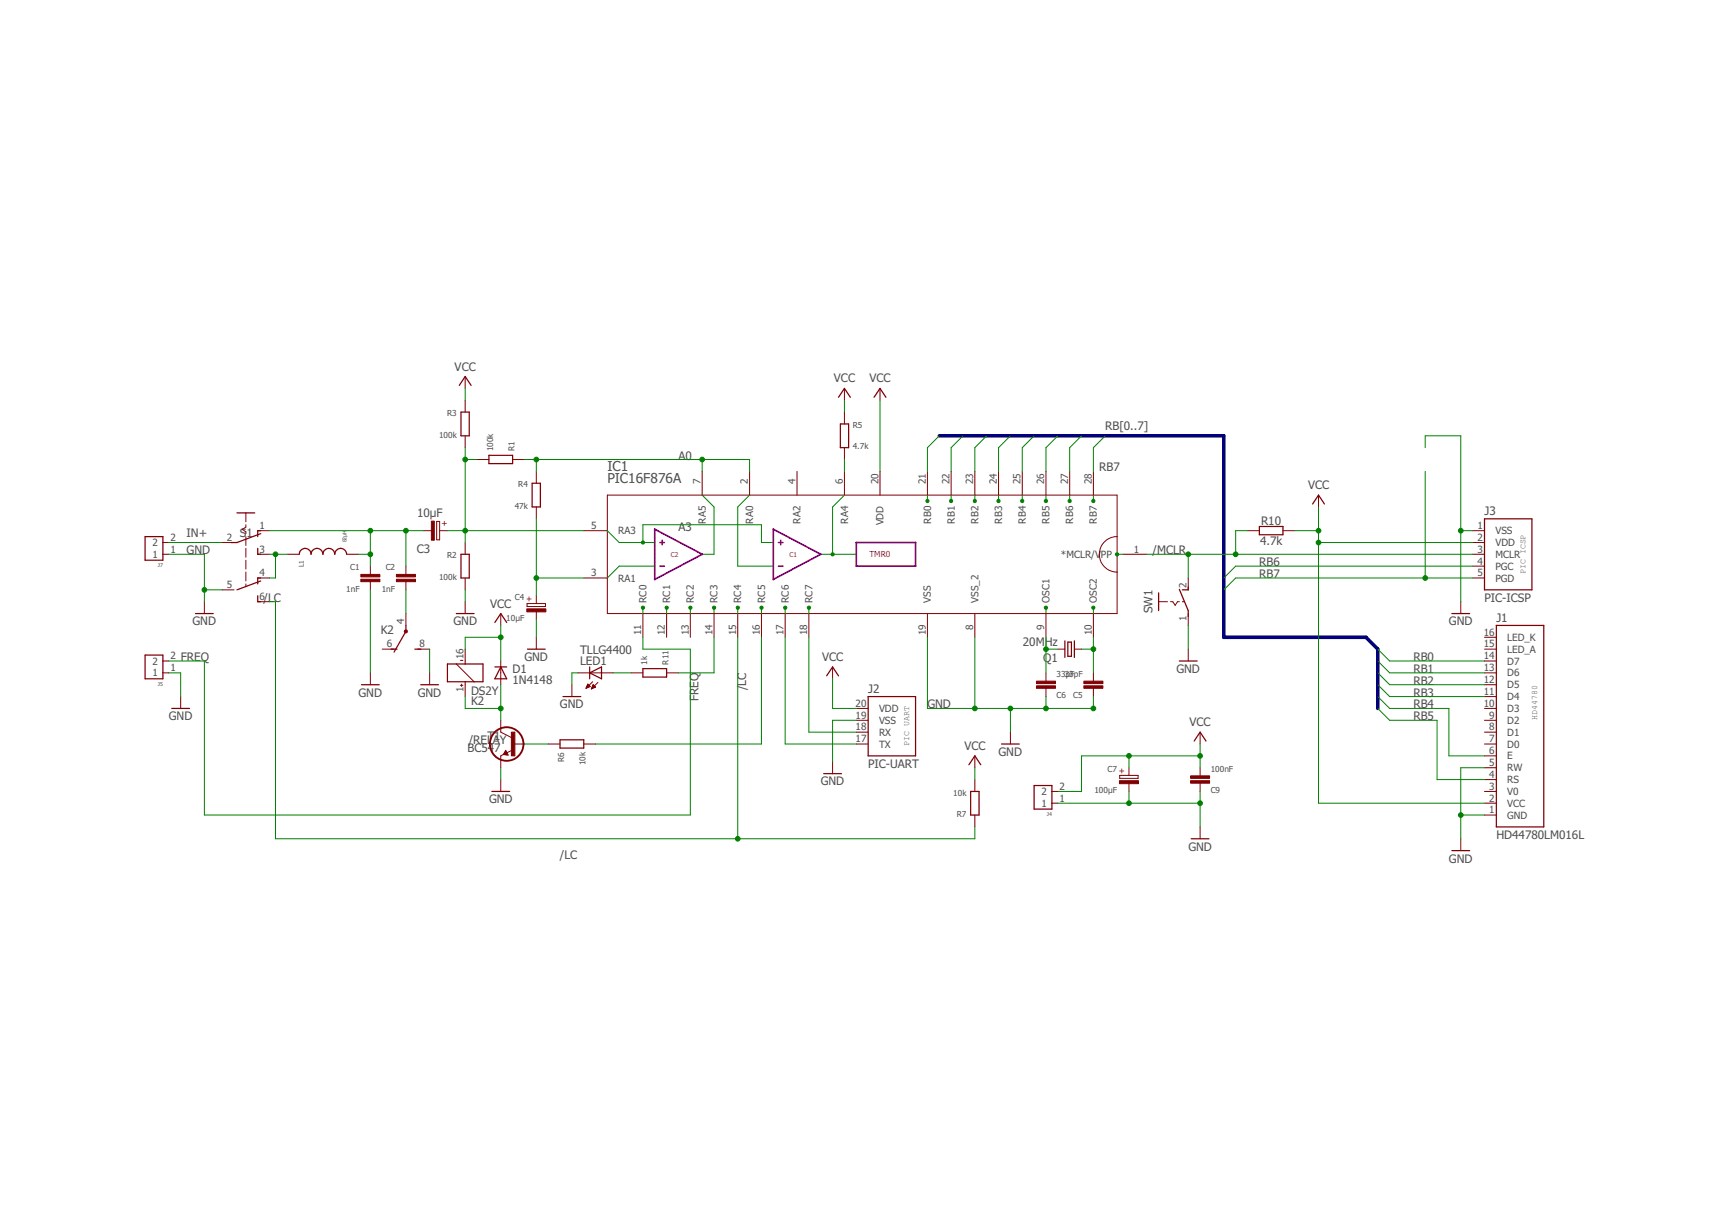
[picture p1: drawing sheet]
<svg xmlns="http://www.w3.org/2000/svg" width="297mm" height="210mm" viewBox="0 0 297 210" stroke-linecap="round" stroke-linejoin="round" font-family="sans-serif">
<g fill="none" stroke="#800000" stroke-width=".17">
<path d="M79.7 64.5v2M79.7 68.6v2M79.7 74.7v2M81.8 78.7h2M87.9 78.7h2M144.7 66.5v2.1M144.7 70.6v2M144.7 76.7v2M150.8 66.5v2.1M27.9 95h1M27.9 93h1M38.1 93h2"/>
<path d="M42.1 87.9v1.5M42.1 89.9v.4l-.6 .4 .6 .4v.3M42.1 91.9v1.6M42.1 94v1.5M42.1 96v1.5M42.1 98v1.5M44.2 90.9h2M44.2 95h2M44.2 99h2M49.3 95h2M59.4 95h2M63.5 97v1.4"/>
<path d="M63.5 99.7v1.4M69.6 97v1.4M69.6 99.7v1.4M72.6 90.9h1.4M74.8 89.3h.6v3.2h-.6zM75.4 90.9h1.3M79.7 93v2M79.7 99v2.1M91.9 80.8v2M91.9 86.9v2M100.1 90.9h4M100.1 99h4"/>
<path d="M104.1 84.8h87.4v20.3h-87.4zM120.4 80.8v4M128.5 80.8v4M136.6 80.8v4M144.7 80.8v4M150.8 80.8v4M159 80.8v4M163 80.8v4M167.1 80.8v4M171.2 80.8v4M175.2 80.8v4M179.3 80.8v4"/>
<path d="M183.3 80.8v4M187.4 80.8v4M191.5 91.9a3 3 0 0 0-3.1 3.1 3 3 0 0 0 3.1 3M192.5 95h4.1M203.7 99v2.1M213.8 90.9h2.1M219.9 90.9h2M226 84.8v2.1M252.4 90.9h2M252.4 95h2M252.4 93h2M252.4 99h2"/>
<path d="M252.4 97h2M27.9 115.3h1M27.9 113.3h1M31 119.4v2M35 103.1v2M38.1 101.1h2M42.1 100.1v.5M44.2 103.1h2M63.5 115.3v2M65.5 111.2h2M69.6 105.1v2.1M71.6 111.2h2"/>
<path d="M73.6 115.3v2M78.2 113.8l3.1 3M78.9 117.4h.4M78.9 113.2h.4M79.1 117.2v.4M79.7 103.1v2M79.7 111.2v2.6M79.7 116.8v2.6M85.8 105.1v2.1M85.8 113.3v4M90.3 103.4h3.2v.5h-3.2zM91.9 102.1v1.3"/>
<path d="M91.9 104.7v1.5M91.9 109.2v2M98 117.3v2.1M99 115.3h6.1M100.5 117.9h.1M100.5 117.8h.2M100.5 117.7h.4M100.6 117.6h.5M100.6 117.5h.5M100.6 117.5h.4M100.7 117.4h.2M100.7 117.3h.1"/>
<path d="M100.8 117.2l.4 .4-.7 .3zM101.4 118h.1M101.4 117.9h.3M101.5 117.8h.4M101.5 117.7h.6M101.5 117.6h.5M101.6 116.8l-1.1 1.1M101.6 117.5h.3M101.6 117.5h.2M101.6 117.4h.1M102.1 117.7l-.7 .3M102.1 117.7l-.4-.4-.3 .7"/>
<path d="M102.5 116.9l-1.1 1.1M108.2 115.3h2M110.2 105.1v4.1M114.3 115.3h2M114.3 105.1v4.1M118.3 105.1v4.1M122.4 105.1v4.1M126.4 105.1v4.1M130.5 105.1v4.1M134.6 105.1v4.1M138.6 105.1v4.1M142.7 114.3v2"/>
<path d="M159 105.1v4.1M167.1 105.1v4.1M179.3 105.1v4.1M179.3 115.3v1.4M179.3 117.9v1.5M181.3 111.2h1.2M184.1 111.2h1.3M187.4 105.1v4.1M187.4 115.3v1.4M187.4 117.9v1.5M198.6 103.1h1.5M200.6 103.1h.4l.4 .6 .4-.6h.3"/>
<path d="M202.6 103.1h.5M203.7 105.1v2.1M203.7 111.2v2.1M250.4 103.1v2M254.4 111.2h2.1M254.4 115.3h2.1M254.4 113.3h2.1M254.4 117.3h2.1M254.4 119.4h2.1M254.4 109.2h2.1M85.8 123.4v2.1l2 .9M85.8 133.6v2"/>
<path d="M86.3 129.3l-.5 .2v2.1M86.7 128.6l.4 .8-.8-.1zM87.6 128.6l-1.3 .7M87.9 127.5h2M94 127.5h2M100.1 127.5h2M142.7 130.5v2.1M146.8 127.5h2M146.8 121.4h2M146.8 123.4h2M146.8 125.5h2M167.1 129.5v2.1"/>
<path d="M167.1 133.6v2M167.1 139.7v2M173.2 125.5v2M180.3 135.6h1M180.3 137.6h1M191.9 132.9h3.2v.5h-3.2zM193.5 131.6v1.3M193.5 134.2v1.4M205.7 125.5v2M205.7 131.6v1.4M205.7 134.2v1.4M254.4 127.5h2.1"/>
<path d="M254.4 135.6h2.1M254.4 137.6h2.1M254.4 121.4h2.1M254.4 123.4h2.1M254.4 125.5h2.1M254.4 133.6h2.1M254.4 139.7h2.1M254.4 129.5h2.1M254.4 131.6h2.1M205.7 141.7v2M250.4 143.7v2.1"/>
</g>
<g fill="none" stroke="#800000" stroke-width=".21">
<path d="M78.7 66l1-1.5 1.1 1.5M79 70.6h1.4v4.1h-1.4zM83.8 78h4.1v1.4h-4.1zM143.7 68.1l1-1.6 1.1 1.6M144 72.6h1.5v4.1h-1.5zM149.8 68.1l1-1.6 1 1.6M24.9 91.9h3v4.1h-3zM40.6 87.9h3.1M44.2 94v1h.5M44.7 99h-.5v1.1M44.7 91.4l-4.1 1.6h-1M44.7 90.9h-.5v1"/>
<path d="M44.7 99.5l-4.1 1.6M51.3 95a1.02 1.02 0 0 1 1-1 1.02 1.02 0 0 1 1 1 1.02 1.02 0 0 1 1-1 1.02 1.02 0 0 1 1.1 1 1.02 1.02 0 0 1 1-1 1.02 1.02 0 0 1 1 1 1.02 1.02 0 0 1 1-1 1.02 1.02 0 0 1 1 1M79 95h1.4v4h-1.4zM91.2 82.8h1.4v4.1h-1.4zM215.9 90.2h4v1.4h-4zM225 86.4l1-1.6 1 1.6M254.4 88.9h8.2v12.2h-8.2zM24.9 112.2h3v4.1h-3zM33.5 105.1h3.1M44.2 102.1v1h.5M62 117.3h3M67 111.2h1.1"/>
<path d="M69.6 107.2v1l-2.1 3.5M71.1 111.2h1M72.1 117.3h3.1M76.7 113.8h6.1v3h-6.1zM78.2 105.1h3.1M84.8 114.3h2M84.8 106.7l1-1.6 1 1.6M85.8 114.3l1 2h-2zM90.4 111.2h3.1M96.5 119.4h3M101.1 115.3l2-1v2zM101.1 114.3v2"/>
<path d="M110.2 114.6h4.1v1.4h-4.1zM141.7 115.8l1-1.5 1 1.5M148.8 119.4h8.1v10.1h-8.1zM182.5 109.8v2.8M183 110h.6v2.5h-.6zM184.1 109.8v2.8M198.6 101.6v3M202.1 113.3h3.1M202.1 101l1.6 3.6v1M203.7 100.6v.5h-1.1M248.9 105.1h3M256.5 107.2h8.1v34.5h-8.1z"/>
<path d="M29.4 121.4h3.1M84.3 135.6h3.1M86.7 128.8l.2 .4h-.3l.1-.2M96 126.8h4.1v1.4h-4.1zM141.2 132.6h3M166.1 131l1-1.5 1 1.5M166.4 135.6h1.4v4.1h-1.4zM171.7 127.5h3M177.2 134.6h3.1v4h-3.1zM204.7 127l1-1.5 1 1.5M204.2 143.7h3M248.9 145.8h3"/>
</g>
<g fill="#800000" stroke="#800000" stroke-width=".17">
<path d="M61.8 99.3h3.3v.4h-3.3z"/>
<path d="M61.8 98.4h3.3v.4h-3.3z"/>
<path d="M67.9 99.3h3.3v.4h-3.3z"/>
<path d="M67.9 98.4h3.3v.4h-3.3z"/>
<path d="M73.9 89.3h.5v3.3h-.5z"/>
<path d="M90.3 104.3h3.3v.5h-3.3z"/>
<path d="M185.8 116.7h3.2v.4h-3.2z"/>
<path d="M185.8 117.5h3.2v.4h-3.2z"/>
<path d="M177.7 116.7h3.2v.4h-3.2z"/>
<path d="M177.7 117.5h3.2v.4h-3.2z"/>
<path d="M191.9 133.8h3.2v.5h-3.2z"/>
<path d="M204.1 132.9h3.2v.5h-3.2z"/>
<path d="M204.1 133.8h3.2v.4h-3.2z"/>
<path d="M87.7 125.5h.5v4h-.5z"/>
</g>
<path d="M86.7 128.8l-.3 .4 .5 .1" fill="none" stroke="#800000" stroke-width=".25"/>
<circle cx="86.8" cy="127.5" r="2.88" fill="none" stroke="#800000" stroke-width=".32"/>
<circle cx="69.6" cy="108.2" r=".27" fill="#800000" stroke="#800000" stroke-width=".17"/>
<path d="M161 74.7h48.8v34.5h24.3l2.1 2v10.2" fill="none" stroke="#000080" stroke-width=".61"/>
<g fill="none" stroke="#008000" stroke-width=".17">
<path d="M79.7 66.5v2.1M79.7 76.7v16.3M79.7 78.7h2.1M89.9 78.7h38.6v2.1M91.9 78.7v2.1M120.4 78.7v2.1M144.7 68.6v2M144.7 78.7v2.1M150.8 68.6v12.2M161 74.7l-2 2v4.1M165.1 74.7l-2.1 2v4.1M169.1 74.7l-2 2v4.1"/>
<path d="M173.2 74.7l-2 2v4.1M177.2 74.7l-2 2v4.1M181.3 74.7l-2 2v4.1M185.4 74.7l-2.1 2v4.1M189.4 74.7l-2 2v4.1M244.3 76.7v-2h6.1v28.4M28.9 95h6.1v8.1M28.9 93h9.2M46.2 95h3.1M46.2 90.9h26.4M47.2 95v4h-1M61.4 95h2.1"/>
<path d="M63.5 90.9v6.1M69.6 90.9v6.1M76.7 90.9h23.4M91.9 88.9v13.2M91.9 99h8.2M104.1 90.9l2 2.1h6.1M110.2 93v-3.1h20.3v3.1h2M112.2 97h-6.1l-2 2M120.4 84.8l2 2.1v8.1h-2M128.5 84.8l-2.1 2.1v10.1h6.1M140.7 95h6.1M144.7 84.8l-2 2.1v8.1"/>
<path d="M159 84.8v1.1M163 84.8v1.1M167.1 84.8v1.1M171.2 84.8v1.1M175.2 84.8v1.1M179.3 84.8v1.1M183.3 84.8v1.1M187.4 84.8v1.1M191.5 95h1M196.6 95h55.8M203.7 95v4M213.8 90.9h-2v4.1"/>
<path d="M221.9 90.9h4.1M226 93h26.4M226 86.9v50.7h28.4M244.3 80.8v18.2M250.4 90.9h2M252.4 97h-40.6l-2 2M252.4 99h-40.6l-2 2.1M28.9 115.3h2.1v4.1M35 101.1h3.1M46.2 103.1h1v40.6h119.9v-2M63.5 101.1v14.2M69.6 101.1v4"/>
<path d="M73.6 111.2v4.1M79.7 101.1v2M79.7 119.4v2h6.1M85.8 109.2h-6.1v2M85.8 107.2v6.1M85.8 117.3v6.1M91.9 106.2v3M99 115.3h-1v2M105.1 115.3h3.1M110.2 104.1v1M110.2 109.2v2h8.1v28.5h-83.3v-26.4h-6.1M114.3 104.1v1"/>
<path d="M118.3 104.1v1M122.4 104.1v1M122.4 109.2v6.1h-6.1M126.4 104.1v1M126.4 109.2v34.5M130.5 104.1v1M130.5 109.2v18.3h-28.4M134.6 104.1v1M134.6 109.2v18.3h12.2M138.6 104.1v1M138.6 109.2v16.3h8.2M142.7 116.3v5.1h4.1"/>
<path d="M159 109.2v12.2h28.4v-2M167.1 109.2v12.2M179.3 104.1v1M179.3 109.2v6.1M179.3 119.4v2M179.3 111.2h2M185.4 111.2h2M187.4 104.1v1M187.4 109.2v6.1M203.7 107.2v4M236.2 113.3l2 2h16.2M236.2 119.4l2 2h10.1v8.1h6.1"/>
<path d="M236.2 111.2l2 2.1h16.2M236.2 115.3l2 2h16.2M236.2 117.3l2 2.1h16.2M85.8 131.6v2M89.9 127.5h4.1M146.8 123.4h-4.1v7.1M167.1 131.6v2M173.2 121.4v4.1M181.3 137.6h24.4M193.5 129.5v2.1M193.5 135.6v2M205.7 127.5v4.1"/>
<path d="M205.7 135.6v6.1M205.7 129.5h-20.3v6.1h-4.1M236.2 121.4l2 2h8.1v10.2h8.1M250.4 139.7h4M254.4 131.6h-4v12.1"/>
</g>
<g fill="#008000" stroke="#008000" stroke-width=".17">
<path d="M166.9 85.6h.4v.4h-.4z" fill-rule="evenodd"/>
<path d="M162.8 85.6h.4v.4h-.4z" fill-rule="evenodd"/>
<circle cx="110.2" cy="93" r=".29"/>
<circle cx="142.7" cy="95" r=".29"/>
<circle cx="179.3" cy="104.1" r=".29"/>
<circle cx="187.4" cy="104.1" r=".29"/>
<circle cx="191.5" cy="95" r=".29"/>
<circle cx="183.3" cy="85.8" r=".29"/>
<circle cx="179.3" cy="85.8" r=".29"/>
<circle cx="175.2" cy="85.8" r=".29"/>
<circle cx="171.1" cy="85.8" r=".29"/>
<circle cx="159" cy="85.8" r=".29"/>
<circle cx="187.4" cy="85.8" r=".29"/>
<circle cx="114.3" cy="104.1" r=".29"/>
<circle cx="118.3" cy="104.1" r=".29"/>
<circle cx="122.4" cy="104.1" r=".29"/>
<circle cx="126.5" cy="104.1" r=".29"/>
<circle cx="130.5" cy="104.1" r=".29"/>
<circle cx="134.6" cy="104.1" r=".29"/>
<circle cx="138.7" cy="104.1" r=".29"/>
<circle cx="110.2" cy="104.1" r=".29"/>
<circle cx="79.7" cy="78.7" r=".4"/>
<circle cx="79.7" cy="90.9" r=".4"/>
<circle cx="69.6" cy="90.9" r=".4"/>
<circle cx="63.5" cy="90.9" r=".4"/>
<circle cx="63.5" cy="95" r=".4"/>
<circle cx="91.9" cy="78.7" r=".4"/>
<circle cx="120.4" cy="78.7" r=".4"/>
<circle cx="91.9" cy="99" r=".4"/>
<circle cx="193.5" cy="137.6" r=".4"/>
<circle cx="205.7" cy="137.6" r=".4"/>
<circle cx="250.4" cy="90.9" r=".4"/>
<circle cx="35" cy="101.1" r=".4"/>
<circle cx="250.4" cy="139.7" r=".4"/>
<circle cx="167.1" cy="121.4" r=".4"/>
<circle cx="187.4" cy="121.4" r=".4"/>
<circle cx="179.3" cy="121.4" r=".4"/>
<circle cx="173.2" cy="121.4" r=".4"/>
<circle cx="47.2" cy="95" r=".4"/>
<circle cx="179.3" cy="111.2" r=".4"/>
<circle cx="187.4" cy="111.2" r=".4"/>
<circle cx="226" cy="93" r=".4"/>
<circle cx="226" cy="90.9" r=".4"/>
<circle cx="85.8" cy="109.2" r=".4"/>
<circle cx="205.7" cy="129.5" r=".4"/>
<circle cx="193.5" cy="129.5" r=".4"/>
<circle cx="126.4" cy="143.7" r=".4"/>
<circle cx="85.8" cy="121.4" r=".4"/>
<circle cx="211.8" cy="95" r=".4"/>
<circle cx="203.7" cy="95" r=".4"/>
<circle cx="244.3" cy="99" r=".4"/>
</g>
<g fill="#800080" stroke="#800080" stroke-width=".17">
<path d="M112.2 90.6l8.2 4.3v.1l-8.2-4.3z"/>
<path d="M112.2 90.6v8.8z"/>
<path d="M112.2 99.3l8.2-4.4v.1l-8.2 4.4z"/>
<path d="M113.1 92.9l.8 .1z"/>
<path d="M113.5 92.6v.8z"/>
<path d="M132.5 90.6l8.2 4.3v.1l-8.2-4.3z"/>
<path d="M132.5 90.7h.1v8.7z"/>
<path d="M132.5 99.3l8.2-4.4v.1l-8.2 4.4z"/>
<path d="M146.7 92.9l.1 4.2z"/>
<path d="M146.7 96.9l10.3 .1-10.3 .1z"/>
<path d="M156.9 92.9l.1 4.2z"/>
<path d="M146.7 92.9l10.3 .1h-10.3z"/>
<path d="M113.1 97h.8z"/>
<path d="M133.4 92.9l.8 .1z"/>
<path d="M133.8 92.6v.8z"/>
<path d="M133.4 97h.8z"/>
</g>
<g font-size="2.3" fill="#505050">
<text x="104.1" y="82.8">PIC16F876A</text>
<text x="104.1" y="80.8">IC1</text>
</g>
<g font-size="2" fill="#505050">
<text x="77.9" y="63.5">VCC</text>
<text x="142.9" y="65.5">VCC</text>
<text x="149" y="65.5">VCC</text>
<text x="189.4" y="73.7">RB[0..7]</text>
<text x="116.3" y="78.7">A0</text>
<text x="188.4" y="80.8">RB7</text>
<text x="224.2" y="83.8">VCC</text>
<text x="71.5" y="88.5">10μF</text>
<text x="216.1" y="89.9">R10</text>
<text x="254.4" y="88.3">J3</text>
<text x="32" y="95">GND</text>
<text x="32" y="91.9">IN+</text>
<text x="41.1" y="91.9">S1</text>
<text x="71.4" y="94.8">C3</text>
<text x="116.3" y="90.9">A3</text>
<text x="197.6" y="95">/MCLR</text>
<text x="216" y="93.4">4.7k</text>
<text x="215.8" y="97">RB6</text>
<text x="215.8" y="99">RB7</text>
<text x="33" y="107.2">GND</text>
<text x="45.2" y="103.1">/LC</text>
<text x="77.7" y="107.2">GND</text>
<text x="84" y="104.1">VCC</text>
<text x="197.6" y="105.1" transform="rotate(-90 197.6 105.1)">SW1</text>
<text x="248.4" y="107.2">GND</text>
<text x="254.4" y="103.1">PIC-ICSP</text>
<text x="256.5" y="106.6">J1</text>
<text x="31" y="113.3">FREQ</text>
<text x="65.3" y="108.6">K2</text>
<text x="89.9" y="113.3">GND</text>
<text x="99.4" y="112.1">TLLG4400</text>
<text x="99.4" y="113.9">LED1</text>
<text x="140.9" y="113.3">VCC</text>
<text x="175.3" y="110.6">20MHz</text>
<text x="178.8" y="113.5">Q1</text>
<text x="242.3" y="113.3">RB0</text>
<text x="61.4" y="119.4">GND</text>
<text x="71.6" y="119.4">GND</text>
<text x="80.7" y="119">DS2Y</text>
<text x="87.9" y="117.1">1N4148</text>
<text x="87.9" y="115.3">D1</text>
<text x="127.9" y="118.3" transform="rotate(-90 127.9 118.3)">/LC</text>
<text x="148.8" y="118.7">J2</text>
<text x="201.6" y="115.3">GND</text>
<text x="242.3" y="117.3">RB2</text>
<text x="242.3" y="119.4">RB3</text>
<text x="242.3" y="115.3">RB1</text>
<text x="28.9" y="123.4">GND</text>
<text x="80.7" y="120.8">K2</text>
<text x="96" y="121.4">GND</text>
<text x="119.7" y="120.1" transform="rotate(-90 119.7 120.1)">FREQ</text>
<text x="159" y="121.4">GND</text>
<text x="203.9" y="124.4">VCC</text>
<text x="242.3" y="121.4">RB4</text>
<text x="242.3" y="123.4">RB5</text>
<text x="80.1" y="128.9">BC547</text>
<text x="80.3" y="127.5">/RELAY</text>
<text x="83.6" y="126.9">T1</text>
<text x="148.8" y="131.5">PIC-UART</text>
<text x="165.3" y="128.5">VCC</text>
<text x="171.2" y="129.5">GND</text>
<text x="83.8" y="137.6">GND</text>
<text x="140.7" y="134.6">GND</text>
<text x="256.5" y="143.7">HD44780LM016L</text>
<text x="96" y="147.2">/LC</text>
<text x="203.7" y="145.8">GND</text>
<text x="248.4" y="147.8">GND</text>
</g>
<g font-size="1.7" fill="#505050">
<text x="120.1" y="83" transform="rotate(-90 120.1 83)">7</text>
<text x="128.2" y="83" transform="rotate(-90 128.2 83)">2</text>
<text x="136.3" y="83" transform="rotate(-90 136.3 83)">4</text>
<text x="144.5" y="83" transform="rotate(-90 144.5 83)">6</text>
<text x="150.6" y="83" transform="rotate(-90 150.6 83)">20</text>
<text x="158.7" y="83" transform="rotate(-90 158.7 83)">21</text>
<text x="162.7" y="83" transform="rotate(-90 162.7 83)">22</text>
<text x="166.8" y="83" transform="rotate(-90 166.8 83)">23</text>
<text x="170.9" y="83" transform="rotate(-90 170.9 83)">24</text>
<text x="174.9" y="83" transform="rotate(-90 174.9 83)">25</text>
<text x="179" y="83" transform="rotate(-90 179 83)">26</text>
<text x="183.1" y="83" transform="rotate(-90 183.1 83)">27</text>
<text x="187.1" y="83" transform="rotate(-90 187.1 83)">28</text>
<text x="121" y="89.7" transform="rotate(-90 121 89.7)">RA5</text>
<text x="129.1" y="89.7" transform="rotate(-90 129.1 89.7)">RA0</text>
<text x="137.2" y="89.7" transform="rotate(-90 137.2 89.7)">RA2</text>
<text x="145.4" y="89.7" transform="rotate(-90 145.4 89.7)">RA4</text>
<text x="159.6" y="89.7" transform="rotate(-90 159.6 89.7)">RB0</text>
<text x="163.6" y="89.7" transform="rotate(-90 163.6 89.7)">RB1</text>
<text x="167.7" y="89.7" transform="rotate(-90 167.7 89.7)">RB2</text>
<text x="171.8" y="89.7" transform="rotate(-90 171.8 89.7)">RB3</text>
<text x="175.8" y="89.7" transform="rotate(-90 175.8 89.7)">RB4</text>
<text x="179.9" y="89.7" transform="rotate(-90 179.9 89.7)">RB5</text>
<text x="184" y="89.7" transform="rotate(-90 184 89.7)">RB6</text>
<text x="188" y="89.7" transform="rotate(-90 188 89.7)">RB7</text>
<text x="26.1" y="93.6">2</text>
<text x="26.1" y="95.6">1</text>
<text x="29.2" y="92.7">2</text>
<text x="29.2" y="94.7">1</text>
<text x="38.9" y="92.7">2</text>
<text x="44.5" y="94.7">3</text>
<text x="44.5" y="90.6">1</text>
<text x="101.3" y="90.6">5</text>
<text x="106" y="91.5">RA3</text>
<text x="151.5" y="90" transform="rotate(-90 151.5 90)">VDD</text>
<text x="181.9" y="95.6">*MCLR/VPP</text>
<text x="194.4" y="94.7">1</text>
<text x="253.2" y="92.7">2</text>
<text x="253.2" y="90.6">1</text>
<text x="253.2" y="94.7">3</text>
<text x="256.3" y="93.6">VDD</text>
<text x="256.3" y="91.5">VSS</text>
<text x="256.3" y="95.6">MCLR</text>
<text x="38.9" y="100.8">5</text>
<text x="44.5" y="98.8">4</text>
<text x="101.3" y="98.8">3</text>
<text x="106" y="99.7">RA1</text>
<text x="203.4" y="100.8" transform="rotate(-90 203.4 100.8)">2</text>
<text x="253.2" y="96.7">4</text>
<text x="253.2" y="98.8">5</text>
<text x="256.3" y="97.6">PGC</text>
<text x="256.3" y="99.7">PGD</text>
<text x="44.5" y="102.8">6</text>
<text x="69.3" y="106.9" transform="rotate(-90 69.3 106.9)">4</text>
<text x="110.8" y="103.3" transform="rotate(-90 110.8 103.3)">RC0</text>
<text x="114.9" y="103.3" transform="rotate(-90 114.9 103.3)">RC1</text>
<text x="118.9" y="103.3" transform="rotate(-90 118.9 103.3)">RC2</text>
<text x="123" y="103.3" transform="rotate(-90 123 103.3)">RC3</text>
<text x="127.1" y="103.3" transform="rotate(-90 127.1 103.3)">RC4</text>
<text x="131.1" y="103.3" transform="rotate(-90 131.1 103.3)">RC5</text>
<text x="135.2" y="103.3" transform="rotate(-90 135.2 103.3)">RC6</text>
<text x="139.3" y="103.3" transform="rotate(-90 139.3 103.3)">RC7</text>
<text x="159.6" y="103.3" transform="rotate(-90 159.6 103.3)">VSS</text>
<text x="166.8" y="107.9" transform="rotate(-90 166.8 107.9)">8</text>
<text x="167.7" y="103.3" transform="rotate(-90 167.7 103.3)">VSS_2</text>
<text x="179" y="107.9" transform="rotate(-90 179 107.9)">9</text>
<text x="179.9" y="103.3" transform="rotate(-90 179.9 103.3)">OSC1</text>
<text x="188" y="103.3" transform="rotate(-90 188 103.3)">OSC2</text>
<text x="203.4" y="106.4" transform="rotate(-90 203.4 106.4)">1</text>
<text x="26.1" y="113.9">2</text>
<text x="29.2" y="113">2</text>
<text x="66.3" y="110.9">6</text>
<text x="71.9" y="110.9">8</text>
<text x="79.4" y="113" transform="rotate(-90 79.4 113)">16</text>
<text x="109.9" y="108.9" transform="rotate(-90 109.9 108.9)">11</text>
<text x="114" y="108.9" transform="rotate(-90 114 108.9)">12</text>
<text x="118" y="108.9" transform="rotate(-90 118 108.9)">13</text>
<text x="122.1" y="108.9" transform="rotate(-90 122.1 108.9)">14</text>
<text x="126.2" y="108.9" transform="rotate(-90 126.2 108.9)">15</text>
<text x="130.2" y="108.9" transform="rotate(-90 130.2 108.9)">16</text>
<text x="134.3" y="108.9" transform="rotate(-90 134.3 108.9)">17</text>
<text x="138.4" y="108.9" transform="rotate(-90 138.4 108.9)">18</text>
<text x="158.7" y="108.9" transform="rotate(-90 158.7 108.9)">19</text>
<text x="187.1" y="108.9" transform="rotate(-90 187.1 108.9)">10</text>
<text x="254.3" y="113">14</text>
<text x="254.3" y="110.9">15</text>
<text x="254.3" y="108.9">16</text>
<text x="258.3" y="113.9">D7</text>
<text x="258.3" y="111.8">LED_A</text>
<text x="258.3" y="109.8">LED_K</text>
<text x="26.1" y="115.9">1</text>
<text x="29.2" y="115">1</text>
<text x="79.4" y="118.5" transform="rotate(-90 79.4 118.5)">1</text>
<text x="254.3" y="117">12</text>
<text x="254.3" y="119.1">11</text>
<text x="254.3" y="115">13</text>
<text x="258.3" y="117.9">D5</text>
<text x="258.3" y="120">D4</text>
<text x="258.3" y="115.9">D6</text>
<text x="146.7" y="121.1">20</text>
<text x="146.7" y="123.1">19</text>
<text x="146.7" y="125.2">18</text>
<text x="150.7" y="122">VDD</text>
<text x="150.7" y="124">VSS</text>
<text x="254.3" y="121.1">10</text>
<text x="255.3" y="125.2">8</text>
<text x="255.3" y="123.1">9</text>
<text x="258.3" y="124">D2</text>
<text x="258.3" y="122">D3</text>
<text x="146.7" y="127.2">17</text>
<text x="150.7" y="126.1">RX</text>
<text x="150.7" y="128.1">TX</text>
<text x="255.3" y="129.2">6</text>
<text x="255.3" y="131.3">5</text>
<text x="255.3" y="127.2">7</text>
<text x="258.3" y="130.1">E</text>
<text x="258.3" y="128.1">D0</text>
<text x="258.3" y="126.1">D1</text>
<text x="178.5" y="136.2">2</text>
<text x="181.6" y="135.3">2</text>
<text x="181.6" y="137.4">1</text>
<text x="255.3" y="133.3">4</text>
<text x="255.3" y="137.4">2</text>
<text x="255.3" y="135.3">3</text>
<text x="258.3" y="134.2">RS</text>
<text x="258.3" y="132.2">RW</text>
<text x="258.3" y="136.2">V0</text>
<text x="178.5" y="138.2">1</text>
<text x="255.3" y="139.4">1</text>
<text x="258.3" y="140.3">GND</text>
<text x="258.3" y="138.2">VCC</text>
</g>
<g font-size="1.4" fill="#505050">
<text x="76.6" y="71.3">R3</text>
<text x="75.3" y="75">100k</text>
<text x="84.5" y="77.3" transform="rotate(-90 84.5 77.3)">100k</text>
<text x="88.2" y="77.3" transform="rotate(-90 88.2 77.3)">R1</text>
<text x="146.2" y="77">4.7k</text>
<text x="146.2" y="73.4">R5</text>
<text x="88.8" y="83.5">R4</text>
<text x="88.2" y="87.2">47k</text>
<text x="76.6" y="95.7">R2</text>
<text x="59.3" y="101.4">1nF</text>
<text x="60" y="97.7">C1</text>
<text x="65.4" y="101.4">1nF</text>
<text x="66.1" y="97.7">C2</text>
<text x="75.3" y="99.4">100k</text>
<text x="261.5" y="98.4" transform="rotate(-90 261.5 98.4)">PIC ICSP</text>
<text x="86.8" y="106.5">10μF</text>
<text x="88.3" y="102.8">C4</text>
<text x="110.9" y="113.9" transform="rotate(-90 110.9 113.9)">1k</text>
<text x="114.6" y="113.9" transform="rotate(-90 114.6 113.9)">R11</text>
<text x="181.1" y="116">333p3FpF</text>
<text x="181.1" y="119.7">C6</text>
<text x="183.9" y="119.7">C5</text>
<text x="263.5" y="123.3" transform="rotate(-90 263.5 123.3)">HD44780</text>
<text x="96.7" y="130.6" transform="rotate(-90 96.7 130.6)">R6</text>
<text x="100.3" y="131.2" transform="rotate(-90 100.3 131.2)">10k</text>
<text x="155.8" y="127.8" transform="rotate(-90 155.8 127.8)">PIC UART</text>
<text x="163.4" y="136.3">10k</text>
<text x="187.6" y="135.9">100μF</text>
<text x="189.8" y="132.3">C7</text>
<text x="207.5" y="132.3">100nF</text>
<text x="207.5" y="135.9">C9</text>
<text x="164" y="140">R7</text>
</g>
<g font-size="1.4" fill="#800000">
<text x="75.7" y="90.2">+</text>
<text x="91.2" y="103.1" transform="rotate(-90 91.2 103.1)">+</text>
<text x="192.7" y="132.6" transform="rotate(-90 192.7 132.6)">+</text>
</g>
<text font-size="1.4" fill="#800080" x="149" y="95.5">TMR0</text>
<g font-size="1.1" fill="#800080">
<text x="115" y="95.4">C2</text>
<text x="135.3" y="95.4">C1</text>
</g>
<text font-size="1.1" fill="#505050" x="52.1" y="97.2" transform="rotate(-90 52.1 97.2)">L1</text>
<g font-size=".9" fill="#505050">
<text x="59.4" y="93" transform="rotate(-90 59.4 93)">82μH</text>
<text x="27.1" y="97.2">J7</text>
<text x="27.1" y="117.5">J5</text>
<text x="179.4" y="139.8">J4</text>
</g>
</svg>
